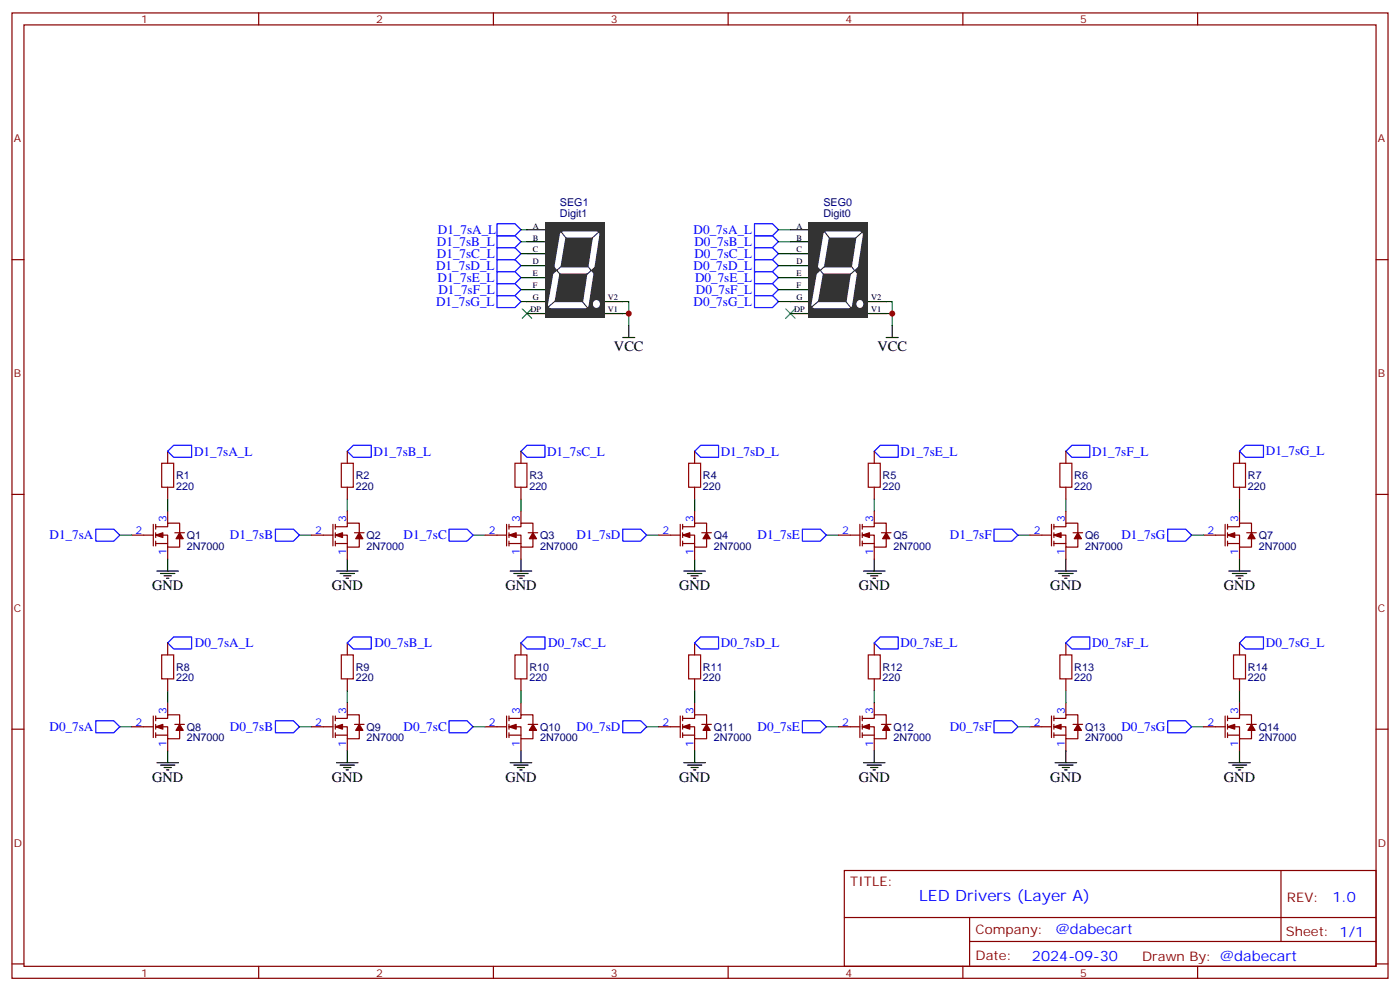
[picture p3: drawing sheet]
<svg xmlns="http://www.w3.org/2000/svg" width="412mm" height="292mm" viewBox="0 0 412 292" stroke-linecap="round" stroke-linejoin="round" font-family="sans-serif">
<g fill="none" stroke="#870000" stroke-width=".35">
<path d="M3.5 3.8h405.4v284.3h-405.4zM7.1 7.3h398.2v277.3h-398.2zM76.2 3.8v3.5M145.3 3.8v3.5M214.5 3.8v3.5M283.6 3.8v3.5M352.8 3.8v3.5M3.5 76.5h3.6M405.3 76.5h3.6M3.5 145.6h3.6M405.3 145.6h3.6M3.5 214.8h3.6"/>
<path d="M405.3 214.8h3.6M248.7 256.4h156.6v28.2h-156.6zM377.3 256.4v20.9M248.7 270.2h156.5M285.6 277.3h119.6M285.6 270.2v14.2M3.5 283.9h3.6M76.2 284.6v3.5M145.3 284.6v3.5M214.5 284.6v3.5M283.6 284.6v3.5M352.8 284.6v3.5"/>
<path d="M405.3 283.9h3.6"/>
</g>
<g fill="none" stroke="#00f" stroke-width=".35">
<path d="M146.4 69.4h5.3l1.8 1.8-1.8 1.8h-5.3zM146.4 73h5.3l1.8 1.7-1.8 1.8h-5.3zM146.4 76.5h5.3l1.8 1.7-1.8 1.8h-5.3zM222.2 76.5h5.3l1.8 1.7-1.8 1.8h-5.3zM222.2 73h5.3l1.8 1.7-1.8 1.8h-5.3zM222.2 69.4h5.3l1.8 1.8-1.8 1.8h-5.3zM222.2 65.9h5.3l1.8 1.8-1.8 1.7h-5.3zM146.4 80h5.3l1.8 1.8-1.8 1.7h-5.3zM146.4 83.5h5.3l1.8 1.8-1.8 1.8h-5.3zM146.4 87.1h5.3l1.8 1.7-1.8 1.8h-5.3zM222.2 87.1h5.3l1.8 1.7-1.8 1.8h-5.3zM222.2 83.5h5.3l1.8 1.8-1.8 1.8h-5.3z"/>
<path d="M222.2 80h5.3l1.8 1.8-1.8 1.7h-5.3zM28.2 155.9h5.3l1.8 1.7-1.8 1.8h-5.3z"/>
</g>
<path d="M153.8 90.9l2.8 2.9M156.6 90.9l-2.8 2.9M231.4 90.9l2.8 2.9M234.2 90.9l-2.8 2.9" fill="none" stroke="#3c3" stroke-width=".35"/>
<path d="M155.2 78.2h5.3M155.2 74.7h5.3M155.2 71.2h5.3M155.2 67.7h5.3M155.2 88.8h5.3M155.2 92.4h5.3M155.2 85.3h5.3M155.2 81.8h5.3M178.2 88.8h5.2M178.2 92.4h5.2" fill="none" stroke="#000" stroke-width=".35"/>
<path d="M160.5 65.5h17.7v28.3h-17.7z" fill="#333"/>
<path d="M164 79.7l-1.7 10.2h10.2l3.2-20.8h-9.9l-1.8 10.6h9.9" fill="none" stroke="#fff" stroke-width="1.8"/>
<path d="M165.1 68l9.1 11.7-13.3 11.2M176.7 68l-12.7 11.6 9.6 11.7" fill="none" stroke="#333" stroke-width=".32"/>
<path d="M163 78.2l1.2 1.4-1.7 1.5zM174 79.6l1.1 1.4 .4-2.7z" fill="#333"/>
<circle cx="175.6" cy="89.5" r="1.11" fill="#fff"/>
<path d="M232.8 78.2h5.3M232.8 74.7h5.3M232.8 71.2h5.3M232.8 67.7h5.3M232.8 88.8h5.3M232.8 92.4h5.3M232.8 85.3h5.3M232.8 81.8h5.3M255.8 88.8h5.3M255.8 92.4h5.3" fill="none" stroke="#000" stroke-width=".35"/>
<path d="M238.1 65.5h17.7v28.3h-17.7z" fill="#333"/>
<path d="M241.7 79.7l-1.8 10.2h10.2l3.2-20.8h-9.9l-1.7 10.6h9.8" fill="none" stroke="#fff" stroke-width="1.8"/>
<path d="M242.7 68l9.1 11.7-13.3 11.2M254.4 68l-12.8 11.6 9.6 11.7" fill="none" stroke="#333" stroke-width=".32"/>
<path d="M240.6 78.2l1.2 1.4-1.6 1.5zM251.6 79.6l1.1 1.4 .4-2.7z" fill="#333"/>
<circle cx="253.2" cy="89.5" r="1.11" fill="#fff"/>
<g fill="none" stroke="#000" stroke-width=".35">
<path d="M183.4 99.4h3.6M185.2 95.9v3.5M261.1 99.4h3.5M262.8 95.9v3.5M46.2 168.2h6.4M47.3 168.9h4.2M48.3 169.6h2.1M49 170.3h.7M49.4 164.7v3.5M99.1 168.2h6.4M100.2 168.9h4.2M101.2 169.6h2.2"/>
<path d="M102 170.3h.7M102.3 164.7v3.5M150.3 168.2h6.3M151.3 168.9h4.3M152.4 169.6h2.1M153.1 170.3h.7M153.5 164.7v3.5M201.4 168.2h6.4M202.5 168.9h4.2M203.6 169.6h2.1M204.3 170.3h.7M204.6 164.7v3.5"/>
<path d="M254.4 168.2h6.3M255.4 168.9h4.2M256.5 169.6h2.1M257.2 170.3h.7M257.5 164.7v3.5M310.8 168.2h6.3M311.9 168.9h4.2M312.9 169.6h2.1M313.6 170.3h.7M314 164.7v3.5M361.9 168.2h6.4M363 168.9h4.2"/>
<path d="M364.1 169.6h2.1M364.8 170.3h.7M365.1 164.7v3.5M46.2 224.6h6.4M47.3 225.4h4.2M48.3 226.1h2.1M49 226.8h.7M49.4 221.1v3.5M99.1 224.6h6.4M100.2 225.4h4.2M101.2 226.1h2.2M102 226.8h.7"/>
<path d="M102.3 221.1v3.5M150.3 224.6h6.3M151.3 225.4h4.3M152.4 226.1h2.1M153.1 226.8h.7M153.5 221.1v3.5M201.4 224.6h6.4M202.5 225.4h4.2M203.6 226.1h2.1M204.3 226.8h.7M204.6 221.1v3.5M254.4 224.6h6.3"/>
<path d="M255.4 225.4h4.2M256.5 226.1h2.1M257.2 226.8h.7M257.5 221.1v3.5M310.8 224.6h6.3M311.9 225.4h4.2M312.9 226.1h2.1M313.6 226.8h.7M314 221.1v3.5M361.9 224.6h6.4M363 225.4h4.2M364.1 226.1h2.1"/>
<path d="M364.8 226.8h.7M365.1 221.1v3.5"/>
</g>
<g fill="none" stroke="#008700" stroke-width=".35">
<path d="M153.5 67.7h1.7M153.5 78.2h1.7M153.5 74.7h1.7M153.5 71.2h1.7M229.3 67.7h3.5M229.3 78.2h3.5M229.3 74.7h3.5M229.3 71.2h3.5M153.5 88.8h1.7M153.5 85.3h1.7M153.5 81.8h1.7M183.4 88.8h1.8v7.1"/>
<path d="M183.4 92.4h1.8M229.3 88.8h3.5M229.3 85.3h3.5M229.3 81.8h3.5M261.1 88.8h1.7v7.1M261.1 92.4h1.7M35.3 157.6h3.5M49.4 147v3.6M88.2 157.6h3.5M102.3 147v3.6M139.3 157.6h3.6M153.5 147v3.6"/>
<path d="M190.5 157.6h3.5M204.6 147v3.6M243.4 157.6h3.5M257.5 147v3.6M299.9 157.6h3.5M314 147v3.6M351 157.6h3.5M365.1 147v3.6M35.3 214.1h3.5M49.4 203.5v3.5M88.2 214.1h3.5M102.3 203.5v3.5"/>
<path d="M139.3 214.1h3.6M153.5 203.5v3.5M190.5 214.1h3.5M204.6 203.5v3.5M243.4 214.1h3.5M257.5 203.5v3.5M299.9 214.1h3.5M314 203.5v3.5M351 214.1h3.5M365.1 203.5v3.5"/>
</g>
<g fill="none" stroke="#870000" stroke-width=".35">
<path d="M49.4 132.9v3.6M102.3 132.9v3.6M153.5 132.9v3.6M204.6 132.9v3.6M257.5 132.9v3.6M314 132.9v3.6M365.1 132.9v3.6M38.8 157.6h6.4M45.2 154.4v6.4M45.9 157.6h3.5v3.5h3.5v-2.4M45.9 155.2h3.5v-1.1h3.5v2.8M45.9 154.4v1.5"/>
<path d="M45.9 156.9v1.4M45.9 159.4v1.4M49.4 143.5v3.5M49.4 150.6v3.5M51.5 156.9h2.8M91.7 157.6h6.4M98.1 154.4v6.4M98.8 157.6h3.5v3.5h3.5v-2.4M98.8 155.2h3.5v-1.1h3.5v2.8M98.8 154.4v1.5M98.8 156.9v1.4M98.8 159.4v1.4"/>
<path d="M102.3 143.5v3.5M102.3 150.6v3.5M104.4 156.9h2.8M142.9 157.6h6.3M149.2 154.4v6.4M149.9 157.6h3.6v3.5h3.5v-2.4M149.9 155.2h3.6v-1.1h3.5v2.8M149.9 154.4v1.5M149.9 156.9v1.4M149.9 159.4v1.4M153.5 143.5v3.5M153.5 150.6v3.5"/>
<path d="M155.6 156.9h2.8M194 157.6h6.4M200.4 154.4v6.4M201.1 157.6h3.5v3.5h3.5v-2.4M201.1 155.2h3.5v-1.1h3.5v2.8M201.1 154.4v1.5M201.1 156.9v1.4M201.1 159.4v1.4M204.6 143.5v3.5M204.6 150.6v3.5M206.7 156.9h2.8M246.9 157.6h6.4"/>
<path d="M253.3 154.4v6.4M254 157.6h3.5v3.5h3.6v-2.4M254 155.2h3.5v-1.1h3.6v2.8M254 154.4v1.5M254 156.9v1.4M254 159.4v1.4M257.5 143.5v3.5M257.5 150.6v3.5M259.6 156.9h2.9M303.4 157.6h6.3M309.7 154.4v6.4M310.4 157.6h3.6v3.5h3.5v-2.4"/>
<path d="M310.4 155.2h3.6v-1.1h3.5v2.8M310.4 154.4v1.5M310.4 156.9v1.4M310.4 159.4v1.4M314 143.5v3.5M314 150.6v3.5M316.1 156.9h2.8M354.5 157.6h6.4M360.9 154.4v6.4M361.6 157.6h3.5v3.5h3.6v-2.4M361.6 155.2h3.5v-1.1h3.6v2.8M361.6 154.4v1.5"/>
<path d="M361.6 156.9v1.4M361.6 159.4v1.4M365.1 143.5v3.5M365.1 150.6v3.5M367.2 156.9h2.9M45.9 160.1h3.5M49.4 161.1v3.6M98.8 160.1h3.5M102.3 161.1v3.6M149.9 160.1h3.6M153.5 161.1v3.6M201.1 160.1h3.5"/>
<path d="M204.6 161.1v3.6M254 160.1h3.5M257.5 161.1v3.6M310.4 160.1h3.6M314 161.1v3.6M361.6 160.1h3.5M365.1 161.1v3.6M49.4 189.4v3.5M49.4 200v3.5M102.3 189.4v3.5M102.3 200v3.5M153.5 189.4v3.5"/>
<path d="M153.5 200v3.5M204.6 189.4v3.5M204.6 200v3.5M257.5 189.4v3.5M257.5 200v3.5M314 189.4v3.5M314 200v3.5M365.1 189.4v3.5M365.1 200v3.5M38.8 214.1h6.4M45.2 210.9v6.3M45.9 214.1h3.5v3.5h3.5v-2.5"/>
<path d="M45.9 211.6h3.5v-1.1h3.5v2.9M45.9 210.9v1.4M45.9 213.4v1.4M45.9 215.8v1.4M45.9 216.5h3.5M49.4 207v3.5M49.4 217.6v3.5M51.5 213.4h2.8M91.7 214.1h6.4M98.1 210.9v6.3M98.8 214.1h3.5v3.5h3.5v-2.5M98.8 211.6h3.5v-1.1h3.5v2.9"/>
<path d="M98.8 210.9v1.4M98.8 213.4v1.4M98.8 215.8v1.4M98.8 216.5h3.5M102.3 207v3.5M102.3 217.6v3.5M104.4 213.4h2.8M142.9 214.1h6.3M149.2 210.9v6.3M149.9 214.1h3.6v3.5h3.5v-2.5M149.9 211.6h3.6v-1.1h3.5v2.9M149.9 210.9v1.4"/>
<path d="M149.9 213.4v1.4M149.9 215.8v1.4M149.9 216.5h3.6M153.5 207v3.5M153.5 217.6v3.5M155.6 213.4h2.8M194 214.1h6.4M200.4 210.9v6.3M201.1 214.1h3.5v3.5h3.5v-2.5M201.1 211.6h3.5v-1.1h3.5v2.9M201.1 210.9v1.4M201.1 213.4v1.4"/>
<path d="M201.1 215.8v1.4M201.1 216.5h3.5M204.6 207v3.5M204.6 217.6v3.5M206.7 213.4h2.8M246.9 214.1h6.4M253.3 210.9v6.3M254 214.1h3.5v3.5h3.6v-2.5M254 211.6h3.5v-1.1h3.6v2.9M254 210.9v1.4M254 213.4v1.4M254 215.8v1.4"/>
<path d="M254 216.5h3.5M257.5 207v3.5M257.5 217.6v3.5M259.6 213.4h2.9M303.4 214.1h6.3M309.7 210.9v6.3M310.4 214.1h3.6v3.5h3.5v-2.5M310.4 211.6h3.6v-1.1h3.5v2.9M310.4 210.9v1.4M310.4 213.4v1.4M310.4 215.8v1.4M310.4 216.5h3.6"/>
<path d="M314 207v3.5M314 217.6v3.5M316.1 213.4h2.8M354.5 214.1h6.4M360.9 210.9v6.3M361.6 214.1h3.5v3.5h3.6v-2.5M361.6 211.6h3.5v-1.1h3.6v2.9M361.6 216.5h3.5M361.6 210.9v1.4M361.6 213.4v1.4M361.6 215.8v1.4M365.1 207v3.5"/>
<path d="M365.1 217.6v3.5M367.2 213.4h2.9"/>
</g>
<g fill="#870000" stroke="#870000" stroke-width=".35">
<path d="M52.9 156.9l1.1 1.8h-2.1z"/>
<path d="M45.9 157.6l2.1-.7v1.4z"/>
<path d="M105.8 156.9l1.1 1.8h-2.1z"/>
<path d="M98.8 157.6l2.1-.7v1.4z"/>
<path d="M157 156.9l1 1.8h-2.1z"/>
<path d="M149.9 157.6l2.1-.7v1.4z"/>
<path d="M208.1 156.9l1.1 1.8h-2.1z"/>
<path d="M201.1 157.6l2.1-.7v1.4z"/>
<path d="M261.1 156.9l1 1.8h-2.1z"/>
<path d="M254 157.6l2.1-.7v1.4z"/>
<path d="M317.5 156.9l1.1 1.8h-2.2z"/>
<path d="M310.4 157.6l2.2-.7v1.4z"/>
<path d="M52.9 213.4l1.1 1.7h-2.1z"/>
<path d="M45.9 214.1l2.1-.7v1.4z"/>
<path d="M105.8 213.4l1.1 1.7h-2.1z"/>
<path d="M98.8 214.1l2.1-.7v1.4z"/>
<path d="M157 213.4l1 1.7h-2.1z"/>
<path d="M149.9 214.1l2.1-.7v1.4z"/>
<path d="M208.1 213.4l1.1 1.7h-2.1z"/>
<path d="M201.1 214.1l2.1-.7v1.4z"/>
<path d="M261.1 213.4l1 1.7h-2.1z"/>
<path d="M254 214.1l2.1-.7v1.4z"/>
<path d="M317.5 213.4l1.1 1.7h-2.2z"/>
<path d="M310.4 214.1l2.2-.7v1.4z"/>
<path d="M368.7 213.4l1 1.7h-2.1z"/>
<path d="M361.6 214.1l2.1-.7v1.4z"/>
<path d="M368.7 156.9l1 1.8h-2.1z"/>
<path d="M361.6 157.6l2.1-.7v1.4z"/>
</g>
<g fill="none" stroke="#a10000" stroke-width=".35">
<path d="M47.6 136.5h3.6v7h-3.6zM100.5 136.5h3.6v7h-3.6zM151.7 136.5h3.5v7h-3.5zM202.8 136.5h3.6v7h-3.6zM255.8 136.5h3.5v7h-3.5zM312.2 136.5h3.5v7h-3.5zM363.4 136.5h3.5v7h-3.5zM47.6 192.9h3.6v7.1h-3.6zM100.5 192.9h3.6v7.1h-3.6zM151.7 192.9h3.5v7.1h-3.5zM202.8 192.9h3.6v7.1h-3.6zM255.8 192.9h3.5v7.1h-3.5z"/>
<path d="M312.2 192.9h3.5v7.1h-3.5zM363.4 192.9h3.5v7.1h-3.5z"/>
</g>
<g fill="none" stroke="#00f" stroke-width=".35">
<path d="M146.4 65.9h5.3l1.8 1.8-1.8 1.7h-5.3zM49.4 132.9l1.8-1.7h5.2v3.5h-5.2zM102.3 132.9l1.8-1.7h5.3v3.5h-5.3zM153.5 132.9l1.7-1.7h5.3v3.5h-5.3zM204.6 132.9l1.8-1.7h5.3v3.5h-5.3zM257.5 132.9l1.8-1.7h5.3v3.5h-5.3zM314 132.9l1.7-1.7h5.3v3.5h-5.3zM365.1 132.9l1.8-1.7h5.3v3.5h-5.3zM81.1 155.9h5.3l1.8 1.7-1.8 1.8h-5.3zM132.3 155.9h5.3l1.7 1.7-1.7 1.8h-5.3zM183.4 155.9h5.3l1.8 1.7-1.8 1.8h-5.3zM236.4 155.9h5.3l1.7 1.7-1.7 1.8h-5.3z"/>
<path d="M292.8 155.9h5.3l1.8 1.7-1.8 1.8h-5.3zM344 155.9h5.2l1.8 1.7-1.8 1.8h-5.2zM49.4 189.4l1.8-1.8h5.2v3.5h-5.2zM102.3 189.4l1.8-1.8h5.3v3.5h-5.3zM153.5 189.4l1.7-1.8h5.3v3.5h-5.3zM204.6 189.4l1.8-1.8h5.3v3.5h-5.3zM257.5 189.4l1.8-1.8h5.3v3.5h-5.3zM314 189.4l1.7-1.8h5.3v3.5h-5.3zM365.1 189.4l1.8-1.8h5.3v3.5h-5.3zM28.2 212.3h5.3l1.8 1.8-1.8 1.7h-5.3zM81.1 212.3h5.3l1.8 1.8-1.8 1.7h-5.3zM132.3 212.3h5.3l1.7 1.8-1.7 1.7h-5.3z"/>
<path d="M183.4 212.3h5.3l1.8 1.8-1.8 1.7h-5.3zM236.4 212.3h5.3l1.7 1.8-1.7 1.7h-5.3zM292.8 212.3h5.3l1.8 1.8-1.8 1.7h-5.3zM344 212.3h5.2l1.8 1.8-1.8 1.7h-5.2z"/>
</g>
<g fill="#c00">
<circle cx="185.2" cy="92.4" r=".88"/>
<circle cx="262.8" cy="92.4" r=".88"/>
</g>
<text font-size="4.6" fill="#00f" x="270.8" y="265.4">LED Drivers (Layer A)</text>
<g font-size="4.2">
<text x="180.9" y="103.4">VCC</text>
<text x="258.5" y="103.4">VCC</text>
<text x="44.8" y="173.8">GND</text>
<text x="97.7" y="173.8">GND</text>
<text x="148.9" y="173.8">GND</text>
<text x="200" y="173.8">GND</text>
<text x="252.9" y="173.8">GND</text>
<text x="309.4" y="173.8">GND</text>
<text x="360.5" y="173.8">GND</text>
<text x="44.8" y="230.3">GND</text>
<text x="97.7" y="230.3">GND</text>
<text x="148.9" y="230.3">GND</text>
<text x="200" y="230.3">GND</text>
<text x="252.9" y="230.3">GND</text>
<text x="309.4" y="230.3">GND</text>
<text x="360.5" y="230.3">GND</text>
</g>
<g font-size="4.2" fill="#00f">
<text x="392.5" y="265.7">1.0</text>
<text x="310.9" y="275.2">@dabecart</text>
<text x="304" y="283">2024-09-30</text>
</g>
<g font-size="3.9" fill="#00f">
<text x="129" y="68.8">D1_7sA_L</text>
<text x="204.3" y="68.9">D0_7sA_L</text>
<text x="128.7" y="72.4">D1_7sB_L</text>
<text x="128.7" y="76">D1_7sC_L</text>
<text x="204.5" y="76">D0_7sC_L</text>
<text x="204.5" y="72.4">D0_7sB_L</text>
<text x="128.5" y="79.5">D1_7sD_L</text>
<text x="128.9" y="83">D1_7sE_L</text>
<text x="204.3" y="79.5">D0_7sD_L</text>
<text x="204.7" y="83">D0_7sE_L</text>
<text x="129.1" y="86.6">D1_7sF_L</text>
<text x="205" y="86.6">D0_7sF_L</text>
<text x="128.5" y="90.1">D1_7sG_L</text>
<text x="204.3" y="90.1">D0_7sG_L</text>
<text x="57.1" y="134.2">D1_7sA_L</text>
<text x="110" y="134.3">D1_7sB_L</text>
<text x="161.2" y="134.3">D1_7sC_L</text>
<text x="212.3" y="134.3">D1_7sD_L</text>
<text x="265.2" y="134.3">D1_7sE_L</text>
<text x="321.7" y="134.3">D1_7sF_L</text>
<text x="372.9" y="134.1">D1_7sG_L</text>
<text x="14.6" y="158.9">D1_7sA</text>
<text x="67.7" y="158.9">D1_7sB</text>
<text x="118.9" y="158.9">D1_7sC</text>
<text x="169.8" y="158.9">D1_7sD</text>
<text x="223.2" y="158.9">D1_7sE</text>
<text x="279.8" y="158.9">D1_7sF</text>
<text x="330.3" y="158.9">D1_7sG</text>
<text x="57.4" y="190.7">D0_7sA_L</text>
<text x="110.3" y="190.7">D0_7sB_L</text>
<text x="161.5" y="190.7">D0_7sC_L</text>
<text x="212.4" y="190.6">D0_7sD_L</text>
<text x="265.3" y="190.6">D0_7sE_L</text>
<text x="321.7" y="190.6">D0_7sF_L</text>
<text x="372.9" y="190.6">D0_7sG_L</text>
<text x="14.6" y="215.3">D0_7sA</text>
<text x="67.7" y="215.3">D0_7sB</text>
<text x="118.9" y="215.3">D0_7sC</text>
<text x="169.8" y="215.3">D0_7sD</text>
<text x="223.2" y="215.3">D0_7sE</text>
<text x="279.8" y="215.3">D0_7sF</text>
<text x="330.3" y="215.3">D0_7sG</text>
</g>
<g font-size="3.9" fill="#800">
<text x="250.5" y="261">TITLE:</text>
<text x="379.1" y="265.7">REV:</text>
<text x="287.4" y="275.2">Company:</text>
<text x="378.7" y="275.8">Sheet: 1/1</text>
<text x="287.4" y="282.9">Date:</text>
<text x="336.4" y="282.9">Drawn By: @dabecart</text>
</g>
<g font-size="3.2" fill="#800">
<text x="41.6" y="6.8">1</text>
<text x="110.8" y="6.8">2</text>
<text x="179.9" y="6.8">3</text>
<text x="249.1" y="6.8">4</text>
<text x="318.2" y="6.8">5</text>
<text x="4.1" y="41.9">A</text>
<text x="405.9" y="41.9">A</text>
<text x="4.1" y="111.1">B</text>
<text x="405.9" y="111.1">B</text>
<text x="4.1" y="180.2">C</text>
<text x="405.9" y="180.2">C</text>
<text x="4.1" y="249.3">D</text>
<text x="405.9" y="249.3">D</text>
<text x="41.6" y="287.6">1</text>
<text x="110.8" y="287.6">2</text>
<text x="179.9" y="287.6">3</text>
<text x="249.1" y="287.6">4</text>
<text x="318.2" y="287.6">5</text>
</g>
<g font-size="3.2" fill="#000080">
<text x="164.9" y="63.9">Digit1</text>
<text x="164.9" y="60.8">SEG1</text>
<text x="242.6" y="63.9">Digit0</text>
<text x="242.6" y="60.8">SEG0</text>
<text x="51.9" y="141.2">R1</text>
<text x="104.8" y="141.2">R2</text>
<text x="155.9" y="141.2">R3</text>
<text x="207.1" y="141.2">R4</text>
<text x="260" y="141.2">R5</text>
<text x="316.4" y="141.2">R6</text>
<text x="367.6" y="141.2">R7</text>
<text x="51.9" y="144.3">220</text>
<text x="104.8" y="144.3">220</text>
<text x="155.9" y="144.3">220</text>
<text x="207.1" y="144.3">220</text>
<text x="260" y="144.3">220</text>
<text x="316.4" y="144.3">220</text>
<text x="367.6" y="144.3">220</text>
<text x="55" y="161.9">2N7000</text>
<text x="55" y="158.8">Q1</text>
<text x="107.9" y="161.9">2N7000</text>
<text x="107.9" y="158.8">Q2</text>
<text x="159.1" y="161.9">2N7000</text>
<text x="159.1" y="158.8">Q3</text>
<text x="210.3" y="161.9">2N7000</text>
<text x="210.3" y="158.8">Q4</text>
<text x="263.2" y="161.9">2N7000</text>
<text x="263.2" y="158.8">Q5</text>
<text x="319.6" y="161.9">2N7000</text>
<text x="319.6" y="158.8">Q6</text>
<text x="370.8" y="161.9">2N7000</text>
<text x="370.8" y="158.8">Q7</text>
<text x="51.9" y="197.6">R8</text>
<text x="104.8" y="197.6">R9</text>
<text x="155.9" y="197.6">R10</text>
<text x="207.1" y="197.6">R11</text>
<text x="260" y="197.6">R12</text>
<text x="316.4" y="197.6">R13</text>
<text x="367.6" y="197.6">R14</text>
<text x="51.9" y="200.7">220</text>
<text x="104.8" y="200.7">220</text>
<text x="155.9" y="200.7">220</text>
<text x="207.1" y="200.7">220</text>
<text x="260" y="200.7">220</text>
<text x="316.4" y="200.7">220</text>
<text x="367.6" y="200.7">220</text>
<text x="55" y="215.2">Q8</text>
<text x="107.9" y="215.2">Q9</text>
<text x="159.1" y="215.2">Q10</text>
<text x="210.3" y="215.2">Q11</text>
<text x="263.2" y="215.2">Q12</text>
<text x="319.6" y="215.2">Q13</text>
<text x="370.8" y="215.2">Q14</text>
<text x="55" y="218.4">2N7000</text>
<text x="107.9" y="218.4">2N7000</text>
<text x="159.1" y="218.4">2N7000</text>
<text x="210.3" y="218.4">2N7000</text>
<text x="263.2" y="218.4">2N7000</text>
<text x="319.6" y="218.4">2N7000</text>
<text x="370.8" y="218.4">2N7000</text>
</g>
<g font-size="3.2" fill="#00f">
<text x="49" y="153.7" transform="rotate(-90 49 153.7)">3</text>
<text x="102" y="153.7" transform="rotate(-90 102 153.7)">3</text>
<text x="153.1" y="153.7" transform="rotate(-90 153.1 153.7)">3</text>
<text x="204.3" y="153.7" transform="rotate(-90 204.3 153.7)">3</text>
<text x="257.2" y="153.7" transform="rotate(-90 257.2 153.7)">3</text>
<text x="313.6" y="153.7" transform="rotate(-90 313.6 153.7)">3</text>
<text x="364.8" y="153.7" transform="rotate(-90 364.8 153.7)">3</text>
<text x="40" y="157.3">2</text>
<text x="92.9" y="157.3">2</text>
<text x="144" y="157.3">2</text>
<text x="195.2" y="157.3">2</text>
<text x="248.1" y="157.3">2</text>
<text x="304.5" y="157.3">2</text>
<text x="355.7" y="157.3">2</text>
<text x="49" y="163.5" transform="rotate(-90 49 163.5)">1</text>
<text x="102" y="163.5" transform="rotate(-90 102 163.5)">1</text>
<text x="153.1" y="163.5" transform="rotate(-90 153.1 163.5)">1</text>
<text x="204.3" y="163.5" transform="rotate(-90 204.3 163.5)">1</text>
<text x="257.2" y="163.5" transform="rotate(-90 257.2 163.5)">1</text>
<text x="313.6" y="163.5" transform="rotate(-90 313.6 163.5)">1</text>
<text x="364.8" y="163.5" transform="rotate(-90 364.8 163.5)">1</text>
<text x="40" y="213.7">2</text>
<text x="49" y="210.2" transform="rotate(-90 49 210.2)">3</text>
<text x="92.9" y="213.7">2</text>
<text x="102" y="210.2" transform="rotate(-90 102 210.2)">3</text>
<text x="144" y="213.7">2</text>
<text x="153.1" y="210.2" transform="rotate(-90 153.1 210.2)">3</text>
<text x="195.2" y="213.7">2</text>
<text x="204.3" y="210.2" transform="rotate(-90 204.3 210.2)">3</text>
<text x="248.1" y="213.7">2</text>
<text x="257.2" y="210.2" transform="rotate(-90 257.2 210.2)">3</text>
<text x="304.5" y="213.7">2</text>
<text x="313.6" y="210.2" transform="rotate(-90 313.6 210.2)">3</text>
<text x="355.7" y="213.7">2</text>
<text x="364.8" y="210.2" transform="rotate(-90 364.8 210.2)">3</text>
<text x="49" y="220" transform="rotate(-90 49 220)">1</text>
<text x="102" y="220" transform="rotate(-90 102 220)">1</text>
<text x="153.1" y="220" transform="rotate(-90 153.1 220)">1</text>
<text x="204.3" y="220" transform="rotate(-90 204.3 220)">1</text>
<text x="257.2" y="220" transform="rotate(-90 257.2 220)">1</text>
<text x="313.6" y="220" transform="rotate(-90 313.6 220)">1</text>
<text x="364.8" y="220" transform="rotate(-90 364.8 220)">1</text>
</g>
<g font-size="2.5">
<text x="157" y="70.8">B</text>
<text x="157" y="67.3">A</text>
<text x="234.6" y="70.8">B</text>
<text x="234.6" y="67.3">A</text>
<text x="157" y="77.9">D</text>
<text x="157" y="74.4">C</text>
<text x="234.6" y="77.9">D</text>
<text x="234.6" y="74.4">C</text>
<text x="157" y="81.4">E</text>
<text x="234.6" y="81.4">E</text>
<text x="157" y="88.5">G</text>
<text x="157" y="84.9">F</text>
<text x="179" y="88.5">V2</text>
<text x="234.6" y="88.5">G</text>
<text x="234.6" y="84.9">F</text>
<text x="256.6" y="88.5">V2</text>
<text x="156.3" y="92">DP</text>
<text x="179" y="92">V1</text>
<text x="233.9" y="92">DP</text>
<text x="256.6" y="92">V1</text>
</g>
</svg>
